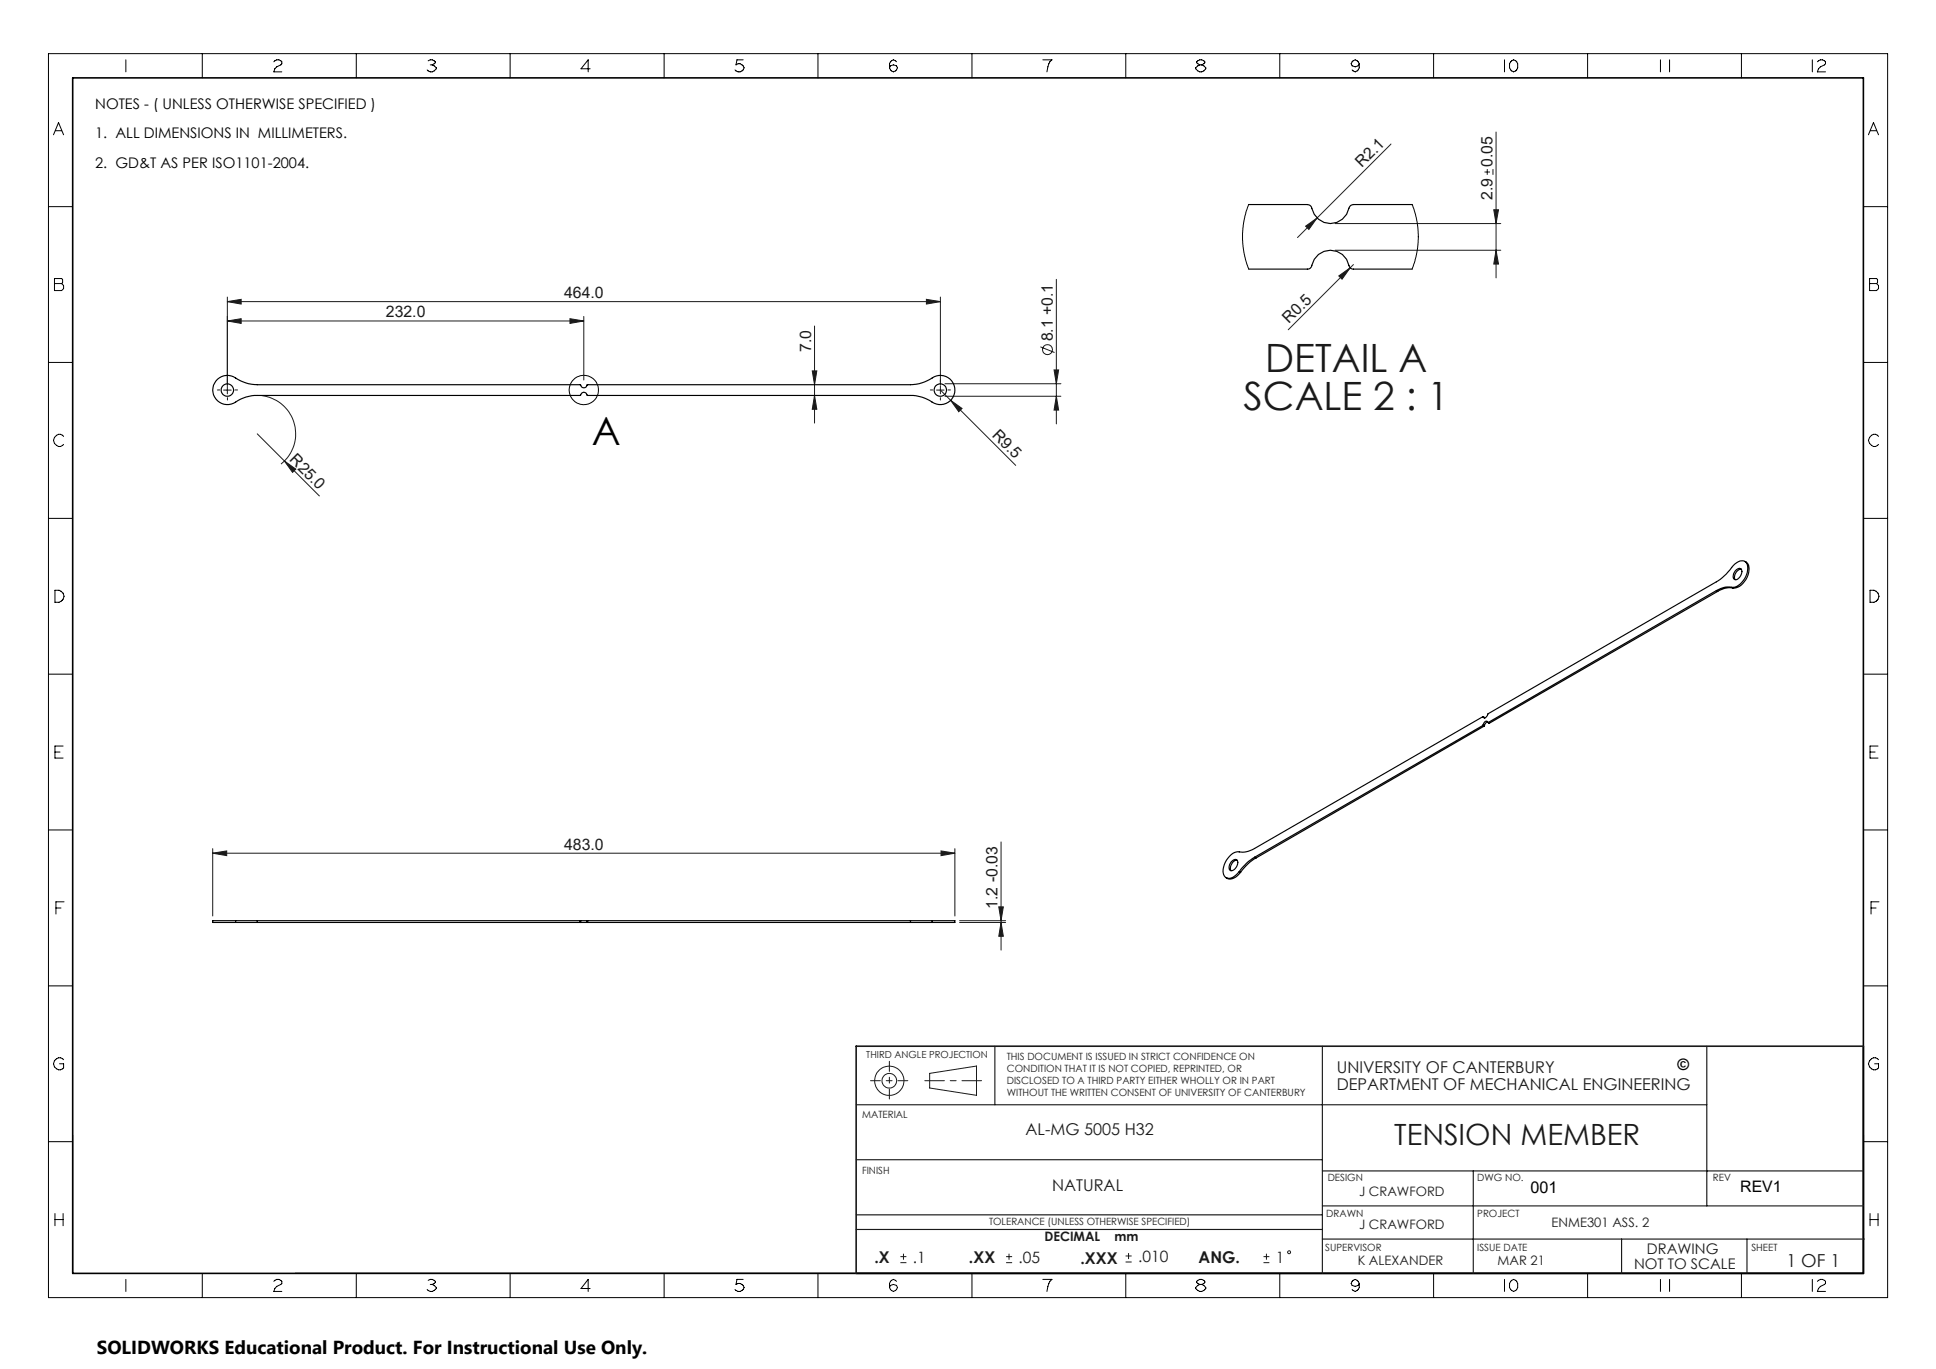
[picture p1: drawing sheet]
<svg xmlns="http://www.w3.org/2000/svg" width="420mm" height="297mm" viewBox="0 0 420 297" stroke-linecap="round" stroke-linejoin="round" font-family="sans-serif">
<g fill="none" stroke="#191924" stroke-width=".22">
<path d="M301.8 31.3l-20.3 20.2M322.1 37.3h1.2M322.7 36.7v1.2M323.9 36.7v1.2M324.6 28.6v31.7M283.2 49.1l2.5-1.8-1.7 2.5zM289.6 48.5h36M289.6 54.3h36M290.4 59.9l2.5-1.8-1.8 2.5zM293.6 57.4l-14.1 14.1M324.1 45.5h1l-.5 3zM324.6 54.3l.5 3h-1z"/>
<path d="M49.3 69.6l3-.5v1.1zM49.3 65.4l3-.5v1.1zM49.3 64.4v19.2M49.3 69.6h77.3M49.3 65.4h154.7M123.6 69.1l3 .5-3 .6zM126.6 68.6v13.8M176.7 70.7v21.1M201 64.9l3 .5-3 .6zM204 64.4v19.2M225.7 75.2l3.1 1.3M229.2 60.6v31.4"/>
<path d="M48.5 84.6h1.7M49.3 83.8v1.6M55.8 94.1l5.9 5.9M56.8 85.8a8.4 8.4 0 0 1 7 6.1 8.4 8.4 0 0 1-2.8 8.8M176.2 80.5h1l-.5 3zM176.7 85.8l.5 3h-1zM203.2 84.6h1.6M204 84.6l16.3 16.4M204 83.8v1.6M205 83.3h25.2M205 86h25.2M206.2 86.9l2.5 1.7-.7 .7z"/>
<path d="M228.7 80.3h1l-.5 3zM229.2 86l.5 3h-1zM61.7 100l7.6 7.6M61.7 100l2.5 1.8-.7 .7zM46.1 185.1l3.1-.5v1zM46.1 184.1v14.6M46.1 185.1h161.1M204.2 184.6l3 .5-3 .5zM207.2 184.1v14.6M208.2 199.7h10M216.7 196.7h1l-.5 3zM217.2 182.7v23.4"/>
<path d="M208.2 200.1h10M217.2 200.1l.5 3h-1zM201.7 232.9l10.1-1.6v6.3l-10.1-1.6zM195.3 273.9h1.3M195.3 272.6h1.3M196 272v1.3M218.3 273.9h1.3M218.3 272.6h1.3M218.9 272v1.3M244.2 273.8h1.3M244.2 272.5h1.3M244.8 271.8v1.4"/>
<path d="M274.1 273.9h1.3M274.1 272.6h1.3M274.7 272v1.3"/>
<circle cx="227.2" cy="75.9" r="1.07"/>
<circle cx="192.9" cy="234.5" r="3.2"/>
<circle cx="192.9" cy="234.5" r="1.58"/>
<circle cx="279.7" cy="271.7" r=".32"/>
</g>
<g fill="none" stroke="#000" stroke-width=".22">
<path d="M10.5 11.6h399v269.9h-399zM27.3 13v2.6M43.9 11.6v5.3M59.4 13.4a.92 .92 0 0 1 1-.4 .92 .92 0 0 1 .7 .8l-1.5 1.1-.2 .7h1.7M77.3 11.6v5.3M92.9 13.2a.96 .96 0 0 1 1.5 .4l-.6 .5M93.3 14.1h.5M93.8 14.1l.9 .6a1.11 1.11 0 0 1-.9 .9 1.11 1.11 0 0 1-1.1-.4M110.7 11.6v5.3M128 14.9h-2l1.6-1.9v2.6M144.1 11.6v5.3M161.2 13h-1.3l-.2 1.1a1.08 1.08 0 0 1 1.7 .6 1.11 1.11 0 0 1-.8 .9 1.11 1.11 0 0 1-1.1-.4"/>
<path d="M177.4 11.6v5.3M193.2 14.3l.6-.2 .7 .2a.87 .87 0 0 1-.7 1.3 .87 .87 0 0 1-.6-1.3zM194.5 13.4l-.2-.2a.87 .87 0 0 0-1.3 .6v.9M210.9 11.6v5.3M226.2 13h2a3.4 3.4 0 0 0-1.1 2.6M244.2 11.6v5.3M260.3 14.1l-.7-.5a.92 .92 0 0 1 .9-.6 .92 .92 0 0 1 .9 .6l-.7 .5M260.3 14.1l-.9 .6a1.11 1.11 0 0 0 1.1 .9 1.11 1.11 0 0 0 1.1-.9l-.9-.6M260.3 14.1h.4M277.6 11.6v5.3M293.3 13.4l.2-.2a.91 .91 0 0 1 1.4 .6l-.3 .5-.6 .2-.7-.2-.2-.5zM294.9 13.8v.9a.91 .91 0 0 1-1.4 .7l-.2-.2"/>
<path d="M311 11.6v5.3M326.4 13v2.6M327.7 13.4l.2-.2a.87 .87 0 0 1 1.3 .6v.9a.87 .87 0 0 1-1.3 .7l-.4-.7v-.9zM344.4 11.6v5.3M360.2 13v2.6M362.2 13v2.6M377.8 11.6v5.3M393.2 13v2.6M394.3 13.4a1.1 1.1 0 0 1 1.7 0v.4l-1.1 .7-.4 .4-.2 .7h1.7M11.6 29.2l1.1-2.6 1.1 2.6M12 28.4h1.4M405.3 29.2l1.1-2.6 1.1 2.6"/>
<path d="M405.8 28.4h1.3M10.5 44.8h5.3M404.2 44.8h5.3M10.5 78.6h5.3M11.8 60.4h1.6l.2 .2v.7l-.2 .2 .4 .4v.7l-.4 .4h-1.6zM11.8 61.5h1.6M404.2 78.6h5.3M405.6 60.4h1.5l.2 .2v.7l-.2 .2 .4 .4v.7l-.4 .4h-1.5zM405.6 61.5h1.5M13.8 94.7a1.29 1.29 0 0 0-2.1 .3 1.29 1.29 0 0 0 1 1.9h.4l.7-.5M407.5 94.7a1.25 1.25 0 0 0-1.9 .1 1.25 1.25 0 0 0 .4 1.8 .98 .98 0 0 0 1.5-.2M10.5 112.5h5.3"/>
<path d="M404.2 112.5h5.3M11.9 128.1a1.56 1.56 0 0 1 2 1.3 1.57 1.57 0 0 1-2 1.3zM405.7 128.1a1.51 1.51 0 0 1 1.9 1.3 1.55 1.55 0 0 1-1.9 1.3zM10.5 146.3h5.3M404.2 146.3h5.3M11.9 163.2h1.1M13.7 161.9h-1.8v2.6h1.8M405.7 163.2h1.1M407.4 161.9h-1.7v2.6h1.7M10.5 180.1h5.3M12.1 197h1.1M13.9 195.6h-1.8v2.7"/>
<path d="M404.2 180.1h5.3M405.9 197h1.1M407.6 195.6h-1.7v2.7M10.5 213.9h5.3M404.2 213.9h5.3M13.8 229.9a1.26 1.26 0 0 0-1.8 0 1.26 1.26 0 0 0 0 1.8 1.26 1.26 0 0 0 1.8 0v-.9h-.9M407.5 229.9a1.27 1.27 0 0 0-1.8 0 1.27 1.27 0 0 0 0 1.8 1.27 1.27 0 0 0 1.8 0v-.9h-.8M10.5 247.7h5.3M15.8 246.2v30M404.2 247.7h5.3M404.3 246.2v30h-340.3M11.9 263.3v2.6"/>
<path d="M11.9 264.6h1.8M13.7 263.3v2.6M27.3 277.6v2.6M43.9 276.3v5.2M59.4 278a.92 .92 0 0 1 1-.5 .92 .92 0 0 1 .7 .9l-1.1 .7-.4 .4-.2 .7h1.7M77.3 276.3v5.2M92.9 277.8a.95 .95 0 0 1 1.5 .4l-.6 .5M93.3 278.7h.5M93.8 278.7l.9 .6a1.14 1.14 0 0 1-2 .4M110.7 276.3v5.2M128 279.5h-2l1.6-1.9v2.6M144.1 276.3v5.2"/>
<path d="M161.2 277.6h-1.3l-.2 1.1a1.11 1.11 0 0 1 1.7 .6 1.11 1.11 0 0 1-.8 .9 1.11 1.11 0 0 1-1.1-.5M177.4 276.3v5.2M193.2 278.9l.6-.2 .7 .2a.87 .87 0 0 1-.7 1.3 .87 .87 0 0 1-.6-1.3zM194.5 278l-.2-.2a.87 .87 0 0 0-1.3 .6v.9M210.9 276.3v5.2M226.2 277.6h2a3.6 3.6 0 0 0-1.1 2.6M244.2 276.3v5.2M260.3 278.7l-.9 .6a1.12 1.12 0 0 0 1.1 .9 1.12 1.12 0 0 0 1.1-.9l-.4-.4-.5-.2M260.3 278.7h.4M260.3 278.7l-.7-.5a.91 .91 0 0 1 .9-.7 .91 .91 0 0 1 .9 .7l-.7 .5M277.6 276.3v5.2M293.3 278l.2-.2a.91 .91 0 0 1 1.4 .6l-.3 .5-.6 .2-.7-.2-.2-.5z"/>
<path d="M294.9 278.4v.9a.89 .89 0 0 1-.7 .7 .89 .89 0 0 1-.9-.3M311 276.3v5.2M326.4 277.6v2.6M327.7 278l.2-.2a.87 .87 0 0 1 1.3 .6v.9a.88 .88 0 0 1-.8 .9 .88 .88 0 0 1-.9-.9v-.9zM344.4 276.3v5.2M360.2 277.6v2.6M362.2 277.6v2.6M377.8 276.3v5.2M393.2 277.6v2.6M394.3 278a1.1 1.1 0 0 1 1.7 0v.4l-1.1 .7-.4 .4-.2 .7h1.7M405.7 264.6h1.7M405.7 263.3v2.6"/>
<path d="M407.4 263.3v2.6"/>
<circle cx="126.6" cy="84.6" r="3.2"/>
</g>
<path d="M47.7 84.6h-.5M49.3 82.9v-.5M49.3 86.3v.5M51 84.6h.5M202.3 84.6h-.5M204 82.9v-.5M204 86.3v.5M205.7 84.6h.5" fill="none" stroke="#191924" stroke-width=".22" stroke-dasharray="15.2 1.3 1.3 1.3"/>
<path d="M15.8 16.9h388.4v259.4h-388.4z" fill="none" stroke="#000" stroke-width=".35"/>
<path d="M200.6 234.5h12.3" fill="none" stroke="#191924" stroke-width=".22" stroke-dasharray="15.2 1.3 1.3 1.3" stroke-dashoffset="11"/>
<path d="M188.8 234.5h8.1M192.9 230.3v8.1" fill="none" stroke="#191924" stroke-width=".22" stroke-dasharray="15.2 1.3 1.3 1.3" stroke-dashoffset="13.1"/>
<g fill="none" stroke="#191924" stroke-width=".25">
<path d="M185.7 239.7h184.6M215.8 227v12.7M286.9 227v49.3M370.3 227v34.6M185.7 251.6h101.2M286.9 254h117.3M319.6 254v22.3M185.7 263.6h101.2M185.7 266.7h101.2M286.9 261.6h117.3M286.9 268.8h117.6M351.8 268.8v7.5"/>
<path d="M379 268.8v7.5"/>
</g>
<path d="M404.2 227h-218.5v49.3" fill="none" stroke="#191924" stroke-width=".35"/>
<g fill="#191924">
<path d="M283.2 49.1l2.5-1.8-1.7 2.5z"/>
<path d="M290.4 59.9l2.5-1.8-1.8 2.5z"/>
<path d="M61.7 100l2.5 1.8-.7 .7z"/>
<path d="M206.2 86.9l2.5 1.7-.7 .7z"/>
<path d="M49.3 69.6l3-.5v1.1zM123.6 69.1l3 .5-3 .6zM46.1 185.1l3.1-.5v1zM204.2 184.6l3 .5-3 .5z"/>
<path d="M49.3 65.4l3-.5v1.1zM201 64.9l3 .5-3 .6z"/>
<path d="M324.1 45.5h1l-.5 3zM324.6 54.3l.5 3h-1z"/>
<path d="M217.2 200.1l.5 3h-1zM216.7 196.7h1l-.5 3z"/>
<path d="M176.2 80.5h1l-.5 3zM176.7 85.8l.5 3h-1zM228.7 80.3h1l-.5 3zM229.2 86l.5 3h-1z"/>
</g>
<g fill="none" stroke="#000" stroke-width=".25">
<path d="M270.9 44.4h12.7a.99 .99 0 0 1 1 .8 4.2 4.2 0 0 0 4.2 3.3 4.2 4.2 0 0 0 4-3.6l.3-.4 .5-.1h12.8M270.9 58.4h12.7a.91 .91 0 0 0 1-.8 4.2 4.2 0 0 1 4.2-3.3 4.2 4.2 0 0 1 4 3.6l.6 .5h13M47.2 82.3a3.3 3.3 0 0 1 4.4 0l2.3 1 1.9 .2h70.1a.78 .78 0 0 0 .7 .6 .78 .78 0 0 0 .8-.6h70.1a9.2 9.2 0 0 0 5.2-1.8 3.2 3.2 0 0 1 4.4 3.6 3.2 3.2 0 0 1-5.4 1.6l-1.7-.8-1.9-.3h-70.6a.81 .81 0 0 0-.8-.7 .81 .81 0 0 0-.8 .7h-70.1a8.6 8.6 0 0 0-5.1 1.7 3.2 3.2 0 0 1-4-1.1 3.2 3.2 0 0 1 .5-4.1zM372.4 128.1l-49.5 28.6M372.4 128.1l.2 .2M372.6 128.3l-49.5 28.6M375.7 127.4a3.8 3.8 0 0 0 3.4-3.2 1.78 1.78 0 0 0-1-2.5 3.4 3.4 0 0 0-2.8 1.9l-.8 .9-1.7 1.5-50 28.9a.88 .88 0 0 1-.9 .8l-.1-.2M375.7 127.4a4.5 4.5 0 0 0-3.3 .7M375.7 127.4l.3 .2M376 127.6a4.8 4.8 0 0 0-3.4 .7M376.7 123.6a.67 .67 0 0 1 .9-.2 .67 .67 0 0 1 .3 .9 1.5 1.5 0 0 1-1.6 1.4 1.5 1.5 0 0 1 .4-2.1zM377.8 123.5a1.75 1.75 0 0 0-1.4 2.3"/>
<path d="M378.5 121.8a1.86 1.86 0 0 1 .8 2.5 3.9 3.9 0 0 1-3.3 3.3M321.7 157.4l-49.5 28.6M321.7 157.4l.2 .1M321.7 155.5l.4 .2M321.8 155.5l-49.6 28.6a5 5 0 0 1-3.7 .7 4.3 4.3 0 0 0-3 5 1.4 1.4 0 0 0 2.3 .3l1.1-1M321.8 157.2l-.1 .2M321.8 157.2l.3 .2M321.8 155.5l.3 .2M321.9 157.5l-49.4 28.7M322.1 157.4l-.2 .1M322.1 155.7v.1M322.7 156.6l-.3 .2-.3 .6"/>
<path d="M322.8 156.7l.3 .2M322.9 156.7l-.4-.2h-.2l-.5 .7M322.9 156.7l.2 .2M51.1 199.7h-5v.4h5M51.1 199.7h4.7M51.1 199.7v.4M55.8 199.7v.4M55.8 199.7h70M125.8 199.7h.2M125.8 199.7v.4M126 199.7h1.3M126 199.7v.4"/>
<path d="M127.3 199.7h.2M127.3 199.7v.4M127.5 199.7h70M127.5 199.7v.4M197.5 199.7h4.7M197.5 199.7v.4M202.2 199.7h5v.4h-5M202.2 199.7v.4M267.1 187l.2-.2a.67 .67 0 0 1 1-.3 .67 .67 0 0 1 .2 .9 1.5 1.5 0 0 1-1.6 1.4l-.3-.6 .1-.6zM268.4 186.6a1.76 1.76 0 0 0-1.3 2.3M268.9 189.1l.2 .2M269.1 189.3a2.57 2.57 0 0 1-2.8 1.3l-.3-.2"/>
<path d="M272.2 186a10.3 10.3 0 0 0-3.3 3.1M272.2 186l.3 .2M272.5 186.2a10.3 10.3 0 0 0-3.4 3.1M51.1 200.1h4.7M55.8 200.1h70M125.8 200.1h.2M126 200.1h1.3M127.3 200.1h.2M127.5 200.1h70M197.5 200.1h4.7"/>
<circle cx="49.3" cy="84.6" r="1.35"/>
<circle cx="204" cy="84.6" r="1.35"/>
</g>
<path d="M270.9 44.4l-1.1 3.8-.2 3.9 .4 3.5 .9 2.8M306.4 44.4l1 3.6 .3 3.9-.4 3.3-.9 3.2" fill="none" stroke="#000" stroke-width=".22"/>
<g font-size="8.5" fill="#191924">
<text x="274.5" y="80.8">DETAIL A</text>
<text x="269.8" y="89">SCALE 2 : 1</text>
</g>
<text font-size="8.5" x="128.4" y="96.6">A</text>
<text font-size="6.3" fill="#191924" x="302.5" y="248.4">TENSION MEMBER</text>
<text font-size="4.1" x="21" y="293.7">SOLIDWORKS Educational Product. For Instructional Use Only.</text>
<text font-size="3.9" fill="#191924" x="387.5" y="274.9">1 OF 1</text>
<g font-size="3.5" fill="#191924">
<text x="290" y="232.9">UNIVERSITY OF CANTERBURY</text>
<text x="290" y="236.4">DEPARTMENT OF MECHANICAL ENGINEERING</text>
<text x="222.5" y="246.2">AL-MG 5005 H32</text>
<text x="228.3" y="258.4">NATURAL</text>
<text x="189.7" y="273.9">.X</text>
<text x="210.2" y="273.9">.XX</text>
<text x="234.4" y="274.2">.XXX</text>
<text x="260" y="273.9">ANG.</text>
</g>
<text font-size="3.5" x="332" y="258.9">001</text>
<g font-size="3.4" fill="#191924">
<text x="295.5" y="36.5" transform="rotate(-45 295.5 36.5)">R2.1</text>
<text x="323.8" y="36.3" transform="rotate(-90 323.8 36.3)">0.05</text>
<text x="323.8" y="43.3" transform="rotate(-90 323.8 43.3)">2.9</text>
<text x="122.4" y="64.7">464.0</text>
<text x="83.7" y="68.9">232.0</text>
<text x="279.6" y="70.3" transform="rotate(-45 279.6 70.3)">R0.5</text>
<text x="176" y="76.4" transform="rotate(-90 176 76.4)">7.0</text>
<text x="228.4" y="74.1" transform="rotate(-90 228.4 74.1)">8.1 +0.1</text>
<text x="215.1" y="94.6" transform="rotate(45 215.1 94.6)">R9.5</text>
<text x="62.7" y="99.9" transform="rotate(45 62.7 99.9)">R25.0</text>
<text x="122.4" y="184.3">483.0</text>
<text x="216.4" y="197.1" transform="rotate(-90 216.4 197.1)">1.2 -0.03</text>
<text x="198" y="273.9">.1</text>
<text x="221" y="273.9">.05</text>
<text x="246.9" y="273.8">.010</text>
<text x="276.8" y="273.9">1</text>
</g>
<g font-size="3.4">
<text x="363.9" y="232.1">©</text>
<text x="377.5" y="258.7">REV1</text>
</g>
<g font-size="3.2">
<text x="20.7" y="23.7">NOTES - ( UNLESS OTHERWISE SPECIFIED )</text>
<text x="20.7" y="30">1. ALL DIMENSIONS IN MILLIMETERS.</text>
<text x="20.7" y="36.4">2. GD&amp;T AS PER ISO1101-2004.</text>
</g>
<g font-size="3.2" fill="#191924">
<text x="354.5" y="275.2">NOT TO SCALE</text>
<text x="357.3" y="272.1">DRAWING</text>
</g>
<g font-size="2.8" fill="#191924">
<text x="294.8" y="259.5">J CRAWFORD</text>
<text x="226.6" y="269.3">DECIMAL</text>
<text x="241.8" y="269.3">mm</text>
<text x="294.8" y="266.6">J CRAWFORD</text>
<text x="336.6" y="266.3">ENME301 ASS. 2</text>
<text x="294.5" y="274.4">K ALEXANDER</text>
<text x="324.9" y="274.5">MAR 21</text>
</g>
<g font-size="2.2" fill="#191924">
<text x="218.4" y="229.9">THIS DOCUMENT IS ISSUED IN STRICT CONFIDENCE ON</text>
<text x="218.4" y="232.5">CONDITION THAT IT IS NOT COPIED, REPRINTED, OR</text>
<text x="218.4" y="235.2">DISCLOSED TO A THIRD PARTY EITHER WHOLLY OR IN PART</text>
<text x="218.4" y="237.8">WITHOUT THE WRITTEN CONSENT OF UNIVERSITY OF CANTERBURY</text>
<text x="187" y="242.6">MATERIAL</text>
<text x="187" y="254.6">FINISH</text>
<text x="288" y="256.2">DESIGN</text>
<text x="320.5" y="256.2">DWG NO.</text>
<text x="371.6" y="256.2">REV</text>
<text x="214.6" y="265.8">TOLERANCE (UNLESS OTHERWISE SPECIFIED)</text>
<text x="287.7" y="264">DRAWN</text>
<text x="320.5" y="264">PROJECT</text>
<text x="287.5" y="271.4">SUPERVISOR</text>
<text x="320.5" y="271.4">ISSUE DATE</text>
<text x="380" y="271.4">SHEET</text>
</g>
<text font-size="2.1" fill="#191924" x="187.9" y="229.6">THIRD ANGLE PROJECTION</text>
</svg>
